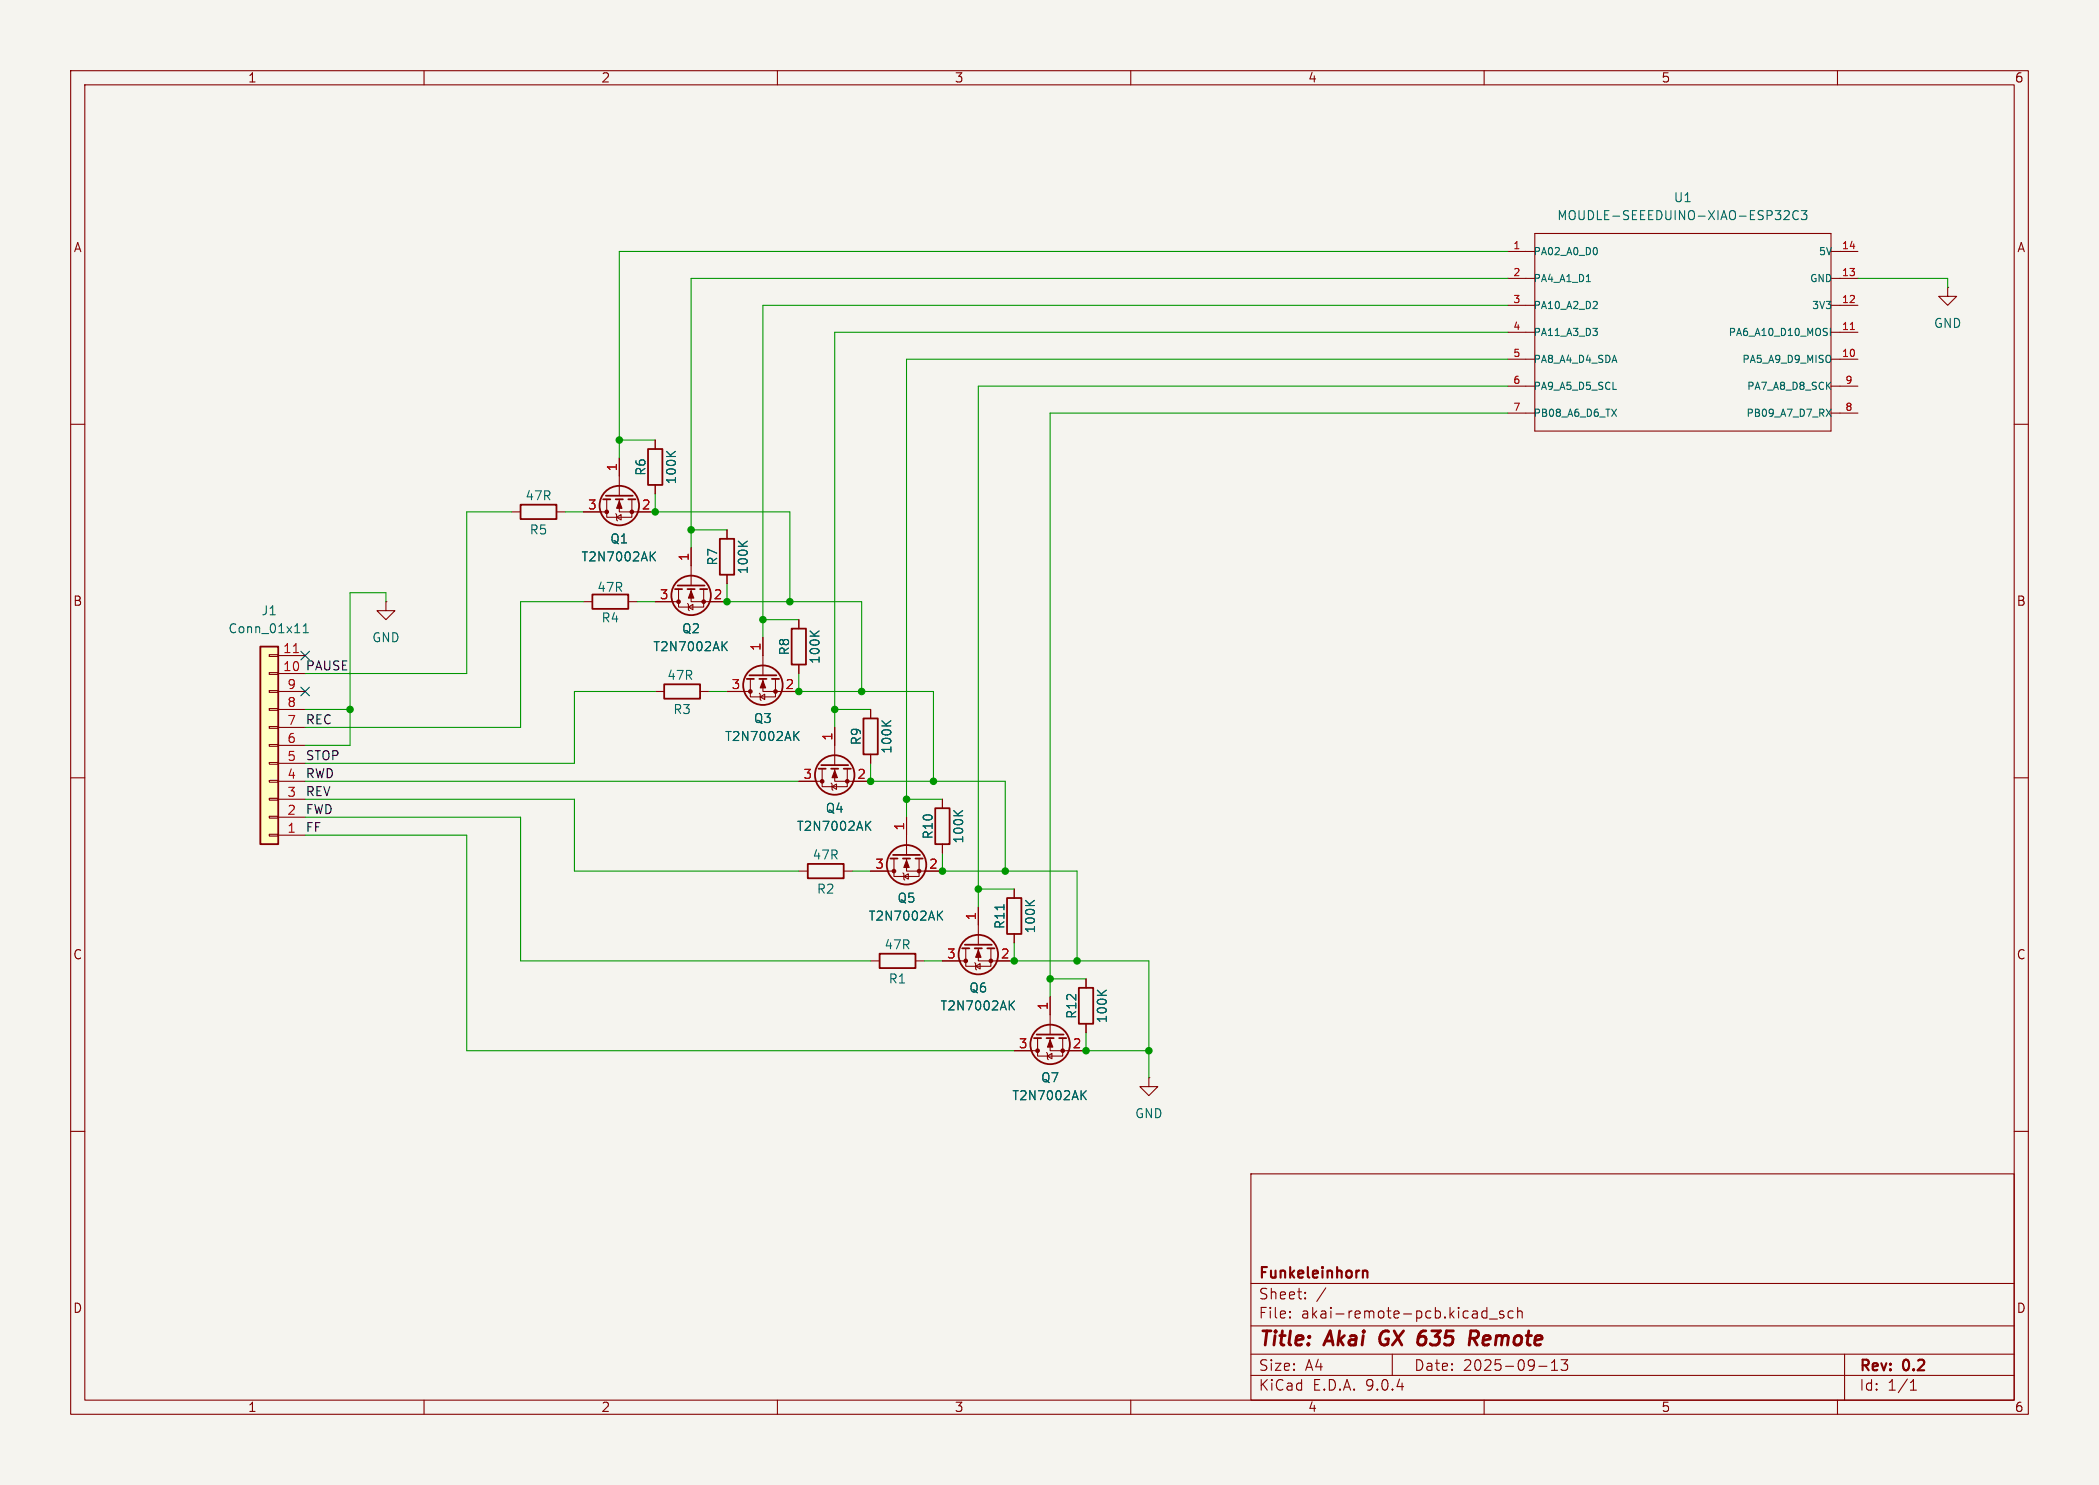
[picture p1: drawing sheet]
<svg xmlns="http://www.w3.org/2000/svg" width="297mm" height="210mm" viewBox="0 0 297 210" stroke-linecap="round" stroke-linejoin="round" font-family="sans-serif">
<path d="M0 0h297v210h-297z" fill="#f5f4ef" stroke="#f5f4ef" stroke-width=".14"/>
<g fill="none" stroke="#840000" stroke-width=".15">
<path d="M10 10h277v190h-277zM12 12h273v186h-273zM60 10v2M110 10v2M160 10v2M210 10v2M260 10v2M213.4 35.6h3.8M213.4 39.4h3.8M217.2 33h41.9v28h-41.9zM259.1 35.6h3.8M259.1 39.4h3.8"/>
<path d="M213.4 43.2h3.8M213.4 47h3.8M213.4 50.8h3.8M213.4 54.6h3.8M213.4 58.4h3.8M259.1 43.2h3.8M259.1 47h3.8M259.1 50.8h3.8M259.1 54.6h3.8M259.1 58.4h3.8M275.6 40.6v1.3h1.3l-1.3 1.3-1.3-1.3h1.3M275.6 40.6h.1"/>
<path d="M10 60h2M72.4 72.4h1.3M78.7 72.4h1.3M97.8 77.5v5.3M102.9 74.9v1.3M285 60h2M54.6 85.1v1.3h1.3l-1.3 1.2-1.3-1.2h1.3M54.6 85.1h.1M82.5 85.1h1.3M88.9 85.1h1.3M92.7 85.1h3.3M92.7 97.8h1.3"/>
<path d="M96 83.3v2.6h3.6v-2.6M97.3 85.3l.1 .2v.7l.1 .2M97.4 85.9l.6-.4v.7zM97.8 83.3v1.8h5.1M99.1 97.8h1.2M102.9 81.3v1.3M113 87.6v1.3M113 94v1.3M10 110h2M128.3 115.6v5.3M133.3 113v1.3M133.3 119.4v1.3"/>
<path d="M285 110h2M113 123.2h1.3M119.4 123.2h1.2M123.2 123.2h3.3M123.2 135.9h1.3M126.5 121.4v2.6h3.5v-2.6M127.8 123.4l.1 .2v.7l.1 .2M127.9 124l.6-.4v.7zM128.3 121.4v1.8h5M129.5 135.9h1.3M133.3 135.9h3.4M136.7 134.1v2.6h3.5v-2.6"/>
<path d="M137.9 136.1l.1 .2v.7l.2 .2M138 136.7l.7-.4v.7zM138.4 134.1v1.8h5.1M138.4 128.3v5.3M143.5 125.7v1.3M143.5 132.1v1.3M153.7 138.4v1.3M143.5 148.6h3.3M146.8 146.8v2.6h3.6v-2.6M148.1 148.8l.1 .2v.7l.1 .2M148.2 149.4l.6-.4v.7zM148.6 146.8v1.8h5.1"/>
<path d="M148.6 141v5.3M153.7 144.8v1.3M162.6 152.4v1.3h1.2l-1.2 1.2-1.3-1.2h1.3M162.6 152.4h.1M10 160h2M177 166h108v32h-108zM285 160h2M60 198v2M110 198v2M160 198v2M177 194.5h108M177 191.5h108"/>
<path d="M177 187.5h108M177 181.5h108M182.5 186.3h.1l-.1 .1M182.5 186.3v.1M182.5 185.5v.1M182.5 185.5h.1l-.1 .1M184.7 183.6v.1M184.7 183.6h-.1l.1 .1M184.7 182.8v.1M184.7 182.8h-.1l.1 .1M187.6 182.1l-1.3 2M197 191.5v3"/>
<path d="M210 198v2M210.4 184.9v1.5M210.4 185.5l-.4-.1-.3 .3v.4l.1 .2 .2 .1 .4-.1M210.7 186.5h1.2M212.7 185.5l-.3-.1-.2 .2v.2l.5 .2 .1 .1-.1 .2-.1 .1-.4-.1M214.1 185.5l-.4-.1-.3 .3v.4l.1 .2 .2 .1 .4-.1M214.7 185.5a.37 .37 0 0 1 .7 .1v.8M214.7 184.9v1.5M217.7 193.2h1.2M219.5 193.8h.9M219.5 192.7l.5-.4v1.5M220.9 192.3h.9l-.5 .6a.41 .41 0 0 1 .5 .3v.3l-.1 .2-.6 .1-.2-.1"/>
<path d="M260 198v2M261 191.5v6.5M270.3 196.6h.9M270.3 195.5l.4-.4v1.5"/>
</g>
<path d="M195.5 188.5a1.27 1.27 0 0 0 0 1.6M208 189.3h.8a.55 .55 0 0 0 .4-.5 .55 .55 0 0 0-.3-.6h-.8l-.2 2M208.5 189.3l.5 .9" fill="none" stroke="#840000" stroke-width=".4"/>
<path d="M192.9 179.8l.2-.1 .3 .1 .1 .9" fill="none" stroke="#840000" stroke-width=".3"/>
<g fill="none" stroke="#840000" stroke-width=".25">
<path d="M73.7 71.4h5v2h-5zM101.9 76.2h2v5.1h-2zM83.8 84.1h5.1v2h-5.1zM94 96.8h5.1v2h-5.1zM95.5 83.3h1M95.9 82.8h3.8M97.3 83.3h1M99.1 83.3h1M112 88.9h2v5.1h-2zM132.3 114.3h2.1v5.1h-2.1zM114.3 122.2h5.1v2h-5.1zM124.5 134.9h5v2h-5z"/>
<path d="M126 121.4h1M126.4 120.9h3.8M127.8 121.4h1M129.5 121.4h1.1M136.1 134.1h1.1M136.5 133.6h3.8M137.9 134.1h1M139.7 134.1h1M142.5 127h2v5.1h-2zM152.7 139.7h2v5.1h-2zM146.3 146.8h1M146.7 146.3h3.8"/>
<path d="M148.1 146.8h1M149.9 146.8h1"/>
<circle cx="97.8" cy="84.2" r="2.79"/>
<circle cx="128.3" cy="122.3" r="2.79"/>
<circle cx="138.4" cy="135" r="2.79"/>
<circle cx="148.6" cy="147.7" r="2.79"/>
</g>
<g fill="none" stroke="#006464" stroke-width=".15">
<path d="M224.5 39.8h.5M225.9 35.1l.1 .3-.1 .5M252.5 29.9l.4-.1 .2 .1 .1 .3-.1 .1-.7 .8h.8M254.5 29.9a.51 .51 0 0 0-.7 0 .51 .51 0 0 0-.1 .6 .48 .48 0 0 0 .2 .5 .48 .48 0 0 0 .6-.1M254.9 29.8h.8l-.5 .5 .4 .1v.5l-.2 .2h-.3l-.2-.2M225.4 46.4h.6l-.3 .4M225.8 42.6l.2 .2v.3l-.6 .5h.6M225.9 46.9l.1 .1-.1 .4M228 57.9l.7 1M228.2 55.1h.5M228.7 57.9l-.7 1M258.4 57.9l.7 1"/>
<path d="M259 50.4v.7M259 46.4v1.1M259.1 57.9l-.7 1M104.5 76.5l.7 .8M105.7 76.5l-.7 .6M102.4 91.3l.5 .7M102.9 90.7l-.7 .8M114.6 89.2l.8 .8M115.9 89.2l-.7 .6M134.9 114.6l.8 .8M136.2 114.6l-.7 .6M132.8 129.4l.6 .7"/>
<path d="M133.4 128.8l-.7 .8M142.1 127.9v.8M145.1 127.3l.7 .8M146.4 127.3l-.8 .6M143 142.1l.5 .7M143.5 141.5l-.7 .8M153.2 154.8l.5 .7M153.7 154.2l-.7 .8M155.3 140l.7 .8M156.5 140l-.7 .6"/>
</g>
<path d="M261.8 46.6h.6" fill="none" stroke="#a90000" stroke-width=".15"/>
<g fill="#840000" stroke="#840000" stroke-width=".15">
<path d="M148.6 147.1l.4 1h-.8z"/>
<path d="M128.3 121.7l.4 1h-.8z"/>
<path d="M97.8 83.6l.4 1h-.8z"/>
<path d="M138.4 134.4l.4 1h-.8z"/>
<circle cx="146.8" cy="148.6" r=".25"/>
<circle cx="150.4" cy="148.6" r=".25"/>
<circle cx="126.5" cy="123.2" r=".25"/>
<circle cx="130" cy="123.2" r=".25"/>
<circle cx="96" cy="85.1" r=".25"/>
<circle cx="99.6" cy="85.1" r=".25"/>
<circle cx="136.7" cy="135.9" r=".25"/>
<circle cx="140.2" cy="135.9" r=".25"/>
</g>
<path d="M36.8 91.4h2.6v28h-2.6z" fill="#ffffc2"/>
<g fill="none" stroke="#840000" stroke-width=".25">
<path d="M85.3 70.6h1.1M85.7 70.1h3.8M87.1 70.6h1M88.9 70.6h1M91.7 63.5h2v5.1h-2zM36.8 91.4h2.6v28h-2.6zM105.7 96h1M106 95.5h3.9M107.4 96h1.1M109.2 96h1M115.8 108.7h1M116.2 108.2h3.8"/>
<path d="M117.6 108.7h1M119.4 108.7h1M122.2 101.6h2v5.1h-2z"/>
<circle cx="87.6" cy="71.5" r="2.79"/>
<circle cx="107.9" cy="96.9" r="2.79"/>
<circle cx="118.1" cy="109.6" r="2.79"/>
</g>
<g fill="none" stroke="#840000" stroke-width=".15">
<path d="M82.5 72.4h3.4M85.9 70.6v2.6h3.5v-2.6M87.1 72.6l.1 .2v.7l.2 .2M87.2 73.2l.7-.4v.7zM87.6 70.6v1.8h5.1M87.6 64.8v5.3M92.7 62.2v1.3M92.7 68.6v1.3M97.8 77.5v2.5M102.9 74.9v1.3M38.1 97.7h1.3v.2h-1.3zM38.1 95.1h1.3v.3h-1.3z"/>
<path d="M38.1 92.6h1.3v.2h-1.3zM39.4 97.8h3.8M39.4 95.3h3.8M39.4 92.7h3.8M92.7 85.1h2.5M100.3 85.1h2.6M102.9 97.8h3.3M102.9 81.3v1.3M106.2 96v2.6h3.5v-2.6M107.4 98l.2 .2v.7l.1 .2M107.6 98.6l.6-.4v.7zM107.9 96v1.8h5.1"/>
<path d="M107.9 90.2v5.3M113 87.6v1.3M113 94v1.3M38.1 118h1.3v.2h-1.3zM38.1 115.4h1.3v.3h-1.3zM38.1 112.9h1.3v.3h-1.3zM38.1 110.4h1.3v.2h-1.3zM38.1 107.8h1.3v.3h-1.3zM38.1 105.3h1.3v.2h-1.3zM38.1 102.7h1.3v.3h-1.3zM38.1 100.2h1.3v.3h-1.3zM39.4 118.1h3.8"/>
<path d="M39.4 115.6h3.8M39.4 113h3.8M39.4 110.5h3.8M39.4 108h3.8M39.4 105.4h3.8M39.4 102.9h3.8M39.4 100.3h3.8M113 110.5h3.3M116.3 108.7v2.6h3.6v-2.6M117.6 110.7l.1 .2v.7l.2 .2M117.7 111.3l.7-.4v.7zM118.1 108.7v1.8h5.1"/>
<path d="M118.1 102.9v5.3M123.2 100.3v1.3M123.2 106.7v1.3M128.3 115.6v2.5M133.3 113v1.3M133.3 119.4v1.3M123.2 123.2h2.5M130.8 123.2h2.5M133.3 135.9h2.6M138.4 128.3v2.5M141 135.9h2.5M143.5 125.7v1.3"/>
<path d="M143.5 132.1v1.3M153.7 138.4v1.3M143.5 148.6h2.5M148.6 141v2.5M151.1 148.6h2.6M153.7 144.8v1.3"/>
</g>
<path d="M41.5 92.3h.7" fill="none" stroke="#a90000" stroke-width=".15"/>
<g fill="none" stroke="#006464" stroke-width=".15">
<path d="M92.2 78.6l.5 .7M92.7 78l-.7 .8M94.3 63.8l.7 .8M95.6 63.8l-.8 .6M104.5 76.5l.7 .8M105.7 76.5l-.7 .6M42.9 89.5h.7M42.9 88.6l.4-.4v1.3M102.4 91.3l.5 .7M102.9 90.7l-.7 .8M114.6 89.2l.8 .8M115.9 89.2l-.7 .6"/>
<path d="M112.5 104l.6 .7M113.1 103.4l-.8 .8M122.7 116.7l.5 .7M123.2 116.1l-.7 .8M124.8 101.9l.7 .8M126.1 101.9l-.8 .6M134.9 114.6l.8 .8M136.2 114.6l-.7 .6M132.8 129.4l.6 .7M133.4 128.8l-.7 .8M142.1 127.9v.8M145.1 127.3l.7 .8"/>
<path d="M146.4 127.3l-.8 .6M143 142.1l.5 .7M143.5 141.5l-.7 .8M153.2 154.8l.5 .7M153.7 154.2l-.7 .8M155.3 140l.7 .8M156.5 140l-.7 .6"/>
</g>
<g fill="#840000" stroke="#840000" stroke-width=".15">
<path d="M118.1 109l.4 1h-.8z"/>
<path d="M87.6 70.9l.4 1h-.8z"/>
<path d="M107.9 96.3l.4 1h-.7z"/>
<circle cx="116.3" cy="110.5" r=".25"/>
<circle cx="119.9" cy="110.5" r=".25"/>
<circle cx="85.9" cy="72.4" r=".25"/>
<circle cx="89.4" cy="72.4" r=".25"/>
<circle cx="106.2" cy="97.8" r=".25"/>
<circle cx="109.7" cy="97.8" r=".25"/>
</g>
<g fill="none" stroke="#009600" stroke-width=".15">
<path d="M213.4 39.4h-115.6v38.1M213.4 35.6h-125.8v29.2M262.9 39.4h12.7v1.2M213.4 43.2h-105.5v47M213.4 47h-95.3v55.9M213.4 58.4h-64.8v82.6M213.4 50.8h-85.1v64.8M213.4 54.6h-75v73.7M72.4 72.4h-6.4v22.9h-22.8M80 72.4h2.5M87.6 62.2h5.1M92.7 69.9v2.5h19.1v12.7"/>
<path d="M97.8 74.9h5.1M54.6 85.1v-1.3h-5.1v21.6h-6.3M82.5 85.1h-8.8v17.8h-30.5M90.2 85.1h2.5M92.7 97.8h-11.4v10.2h-38.1M100.3 97.8h2.6M102.9 82.6v2.5h19v12.7M107.9 87.6h5.1M113 95.3v2.5h19.1v12.7M43.2 118.1h22.8v30.5h77.5M43.2 115.6h30.5v20.3h49.5M43.2 113h38.1v10.2h31.7"/>
<path d="M43.2 100.3h6.3M43.2 110.5h69.8M118.1 100.3h5.1M123.2 108v2.5h19v12.7M128.3 113h5M120.6 123.2h2.6M130.8 135.9h2.5M133.3 120.7v2.5h19.1v12.7M138.4 125.7h5.1M143.5 133.4v2.5h19.1v16.5M148.6 138.4h5.1M153.7 146.1v2.5h8.9"/>
</g>
<path d="M42.6 92.1l1.2 1.2M42.6 97.2l1.2 1.2M43.8 92.1l-1.2 1.2M43.8 97.2l-1.2 1.2" fill="none" stroke="#000084" stroke-width=".15"/>
<g fill="#009600" stroke="#009600" stroke-width=".15">
<circle cx="92.7" cy="72.4" r=".46"/>
<circle cx="97.8" cy="74.9" r=".46"/>
<circle cx="111.8" cy="85.1" r=".46"/>
<circle cx="107.9" cy="87.6" r=".46"/>
<circle cx="102.9" cy="85.1" r=".46"/>
<circle cx="132.1" cy="110.5" r=".46"/>
<circle cx="121.9" cy="97.8" r=".46"/>
<circle cx="128.3" cy="113" r=".46"/>
<circle cx="123.2" cy="110.5" r=".46"/>
<circle cx="148.6" cy="138.4" r=".46"/>
<circle cx="152.4" cy="135.9" r=".46"/>
<circle cx="142.2" cy="123.2" r=".46"/>
<circle cx="133.3" cy="123.2" r=".46"/>
<circle cx="138.4" cy="125.7" r=".46"/>
<circle cx="143.5" cy="135.9" r=".46"/>
<circle cx="153.7" cy="148.6" r=".46"/>
<circle cx="162.6" cy="148.6" r=".46"/>
<circle cx="49.5" cy="100.3" r=".46"/>
<circle cx="118.1" cy="100.3" r=".46"/>
<circle cx="113" cy="97.8" r=".46"/>
<circle cx="87.6" cy="62.2" r=".46"/>
</g>
<g font-size="2.8" fill="#840000">
<text x="178" y="190.9">Title:</text>
<text x="187.7" y="190.9">Akai</text>
<text x="196.1" y="190.9">GX 635</text>
<text x="210.3" y="190.9">Remote</text>
</g>
<g font-size="2.1" fill="#840000">
<text x="178" y="184">Sheet:</text>
<text x="178" y="181.2">Funkeleinhorn</text>
<text x="178" y="186.7">File:</text>
<text x="184.1" y="186.7">akai-remote-pcb.kicad_sch</text>
<text x="178" y="196.9">KiCad</text>
<text x="178" y="194.1">Size:</text>
<text x="184.7" y="194.1">A4</text>
<text x="185.7" y="196.9">E.D.A.</text>
<text x="193.3" y="196.9">9.0.4</text>
<text x="200" y="194.1">Date:</text>
<text x="207" y="194.1">2025-09-13</text>
<text x="263" y="194.3">Rev:</text>
<text x="263" y="196.9">Id:</text>
<text x="267.1" y="196.9">1/1</text>
<text x="269.4" y="194.3">0.2</text>
</g>
<g font-size="1.8" fill="#840000">
<text x="35" y="11.9">1</text>
<text x="85" y="11.9">2</text>
<text x="135" y="11.9">3</text>
<text x="185" y="11.9">4</text>
<text x="235" y="11.9">5</text>
<text x="285" y="11.9">6</text>
<text x="10.3" y="35.9">A</text>
<text x="285.3" y="35.9">A</text>
<text x="10.3" y="85.9">B</text>
<text x="285.3" y="85.9">B</text>
<text x="10.3" y="135.9">C</text>
<text x="285.3" y="135.9">C</text>
<text x="10.3" y="185.9">D</text>
<text x="285.3" y="185.9">D</text>
<text x="35" y="199.9">1</text>
<text x="85" y="199.9">2</text>
<text x="135" y="199.9">3</text>
<text x="185" y="199.9">4</text>
<text x="235" y="199.9">5</text>
<text x="285" y="199.9">6</text>
</g>
<g font-size="1.8" fill="#006464">
<text x="236.8" y="28.8">U1</text>
<text x="220.2" y="31.3">MOUDLE-SEEEDUINO-XIAO-ESP32C3</text>
<text x="273.6" y="46.6">GND</text>
<text x="74.3" y="71">47R</text>
<text x="91.5" y="67.4" transform="rotate(-90 91.5 67.4)">R6</text>
<text x="95.9" y="68.6" transform="rotate(-90 95.9 68.6)">100K</text>
<text x="74.9" y="75.8">R5</text>
<text x="86.3" y="77.1">Q1</text>
<text x="82.2" y="79.6">T2N7002AK</text>
<text x="84.4" y="83.9">47R</text>
<text x="101.7" y="80.1" transform="rotate(-90 101.7 80.1)">R7</text>
<text x="106" y="81.3" transform="rotate(-90 106 81.3)">100K</text>
<text x="32.2" y="89.8">Conn_01x11</text>
<text x="36.9" y="87.2">J1</text>
<text x="85" y="88.2">R4</text>
<text x="96.4" y="89.8">Q2</text>
<text x="52.6" y="91">GND</text>
<text x="92.3" y="92.3">T2N7002AK</text>
<text x="111.9" y="92.8" transform="rotate(-90 111.9 92.8)">R8</text>
<text x="116.2" y="94" transform="rotate(-90 116.2 94)">100K</text>
<text x="94.3" y="96.4">47R</text>
<text x="95.2" y="101.2">R3</text>
<text x="102.5" y="105">T2N7002AK</text>
<text x="106.6" y="102.5">Q3</text>
<text x="122" y="105.5" transform="rotate(-90 122 105.5)">R9</text>
<text x="126.3" y="106.7" transform="rotate(-90 126.3 106.7)">100K</text>
<text x="112.7" y="117.7">T2N7002AK</text>
<text x="116.7" y="115.2">Q4</text>
<text x="132.2" y="118.8" transform="rotate(-90 132.2 118.8)">R10</text>
<text x="136.5" y="119.4" transform="rotate(-90 136.5 119.4)">100K</text>
<text x="114.9" y="121.8">47R</text>
<text x="115.5" y="126.6">R2</text>
<text x="122.8" y="130.4">T2N7002AK</text>
<text x="126.9" y="127.9">Q5</text>
<text x="142.3" y="131.5" transform="rotate(-90 142.3 131.5)">R11</text>
<text x="125.1" y="134.5">47R</text>
<text x="146.7" y="132.1" transform="rotate(-90 146.7 132.1)">100K</text>
<text x="125.7" y="139.3">R1</text>
<text x="133" y="143.1">T2N7002AK</text>
<text x="137.1" y="140.6">Q6</text>
<text x="152.5" y="144.2" transform="rotate(-90 152.5 144.2)">R12</text>
<text x="156.8" y="144.8" transform="rotate(-90 156.8 144.8)">100K</text>
<text x="143.1" y="155.8">T2N7002AK</text>
<text x="147.2" y="153.3">Q7</text>
<text x="160.5" y="158.3">GND</text>
</g>
<g font-size="1.8" fill="#a90000">
<text x="87.4" y="66.7" transform="rotate(-90 87.4 66.7)">1</text>
<text x="83.1" y="72.1">3</text>
<text x="90.7" y="72.1">2</text>
<text x="97.5" y="79.4" transform="rotate(-90 97.5 79.4)">1</text>
<text x="93.3" y="84.8">3</text>
<text x="100.9" y="84.8">2</text>
<text x="40" y="95">10</text>
<text x="40" y="92.5">11</text>
<text x="107.7" y="92.1" transform="rotate(-90 107.7 92.1)">1</text>
<text x="40.6" y="100.1">8</text>
<text x="40.6" y="97.5">9</text>
<text x="103.4" y="97.5">3</text>
<text x="111.1" y="97.5">2</text>
<text x="40.6" y="107.7">5</text>
<text x="40.6" y="105.2">6</text>
<text x="40.6" y="102.6">7</text>
<text x="117.9" y="104.8" transform="rotate(-90 117.9 104.8)">1</text>
<text x="40.6" y="112.8">3</text>
<text x="40.6" y="110.2">4</text>
<text x="113.6" y="110.2">3</text>
<text x="121.2" y="110.2">2</text>
<text x="40.6" y="117.9">1</text>
<text x="40.6" y="115.3">2</text>
<text x="128" y="117.5" transform="rotate(-90 128 117.5)">1</text>
<text x="123.8" y="122.9">3</text>
<text x="131.4" y="122.9">2</text>
<text x="138.2" y="130.2" transform="rotate(-90 138.2 130.2)">1</text>
<text x="133.9" y="135.6">3</text>
<text x="141.5" y="135.6">2</text>
<text x="148.3" y="142.9" transform="rotate(-90 148.3 142.9)">1</text>
<text x="144.1" y="148.3">3</text>
<text x="151.7" y="148.3">2</text>
</g>
<g font-size="1.8" fill="#0f0f0f">
<text x="43.2" y="94.9">PAUSE</text>
<text x="43.2" y="102.5">REC</text>
<text x="43.2" y="107.6">STOP</text>
<text x="43.2" y="110.1">RWD</text>
<text x="43.2" y="112.7">REV</text>
<text x="43.2" y="115.2">FWD</text>
<text x="43.2" y="117.8">FF</text>
</g>
<g font-size="1.4" fill="#a90000">
<text x="214" y="35.3">1</text>
<text x="260.5" y="35.3">14</text>
<text x="214" y="39.1">2</text>
<text x="260.5" y="39.1">13</text>
<text x="214" y="42.9">3</text>
<text x="214" y="46.7">4</text>
<text x="260.5" y="42.9">12</text>
<text x="260.5" y="46.7">11</text>
<text x="214" y="50.5">5</text>
<text x="260.5" y="50.5">10</text>
<text x="214" y="54.4">6</text>
<text x="214" y="58.2">7</text>
<text x="261" y="54.4">9</text>
<text x="261" y="58.2">8</text>
</g>
<g font-size="1.4" fill="#006464">
<text x="216.9" y="36.3">PA02_A0_D0</text>
<text x="216.9" y="40.1">PA4_A1_D1</text>
<text x="256" y="40.1">GND</text>
<text x="257.2" y="36.3">5V</text>
<text x="216.9" y="43.9">PA10_A2_D2</text>
<text x="216.9" y="47.7">PA11_A3_D3</text>
<text x="244.5" y="47.7">PA6_A10_D10_MOSI</text>
<text x="256.3" y="43.9">3V3</text>
<text x="216.9" y="51.5">PA8_A4_D4_SDA</text>
<text x="246.4" y="51.5">PA5_A9_D9_MISO</text>
<text x="216.9" y="55.3">PA9_A5_D5_SCL</text>
<text x="216.9" y="59.2">PB08_A6_D6_TX</text>
<text x="247" y="59.2">PB09_A7_D7_RX</text>
<text x="247.1" y="55.3">PA7_A8_D8_SCK</text>
</g>
</svg>
